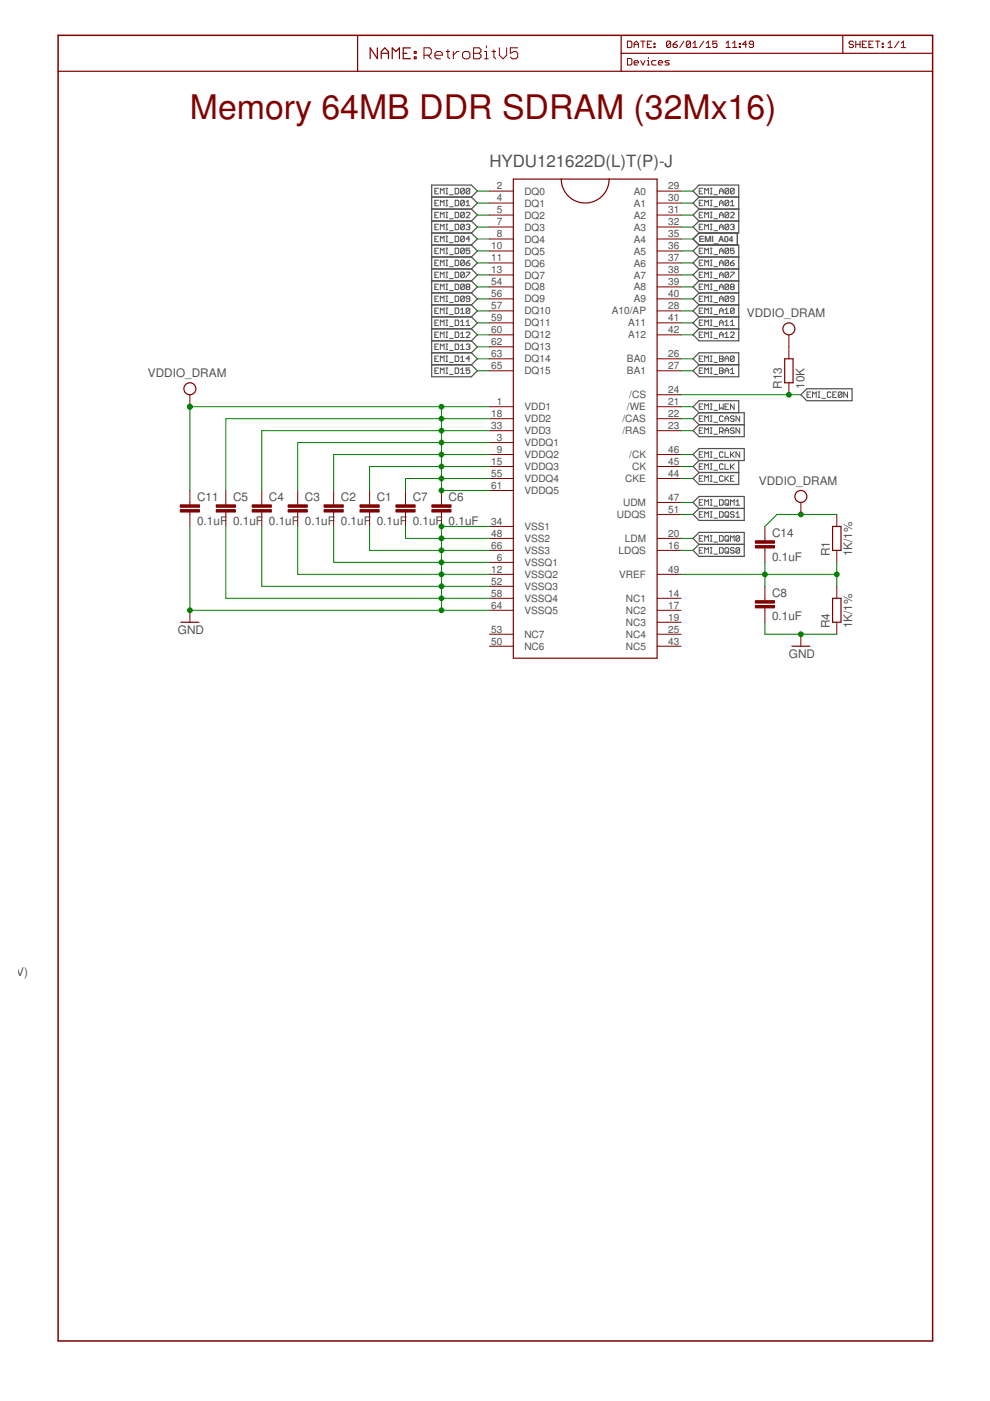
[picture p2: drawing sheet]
<svg xmlns="http://www.w3.org/2000/svg" width="210mm" height="297mm" viewBox="0 0 210 297" stroke-linecap="round" stroke-linejoin="round" font-family="sans-serif">
<g fill="none" stroke="#505050" stroke-width=".25">
<path d="M91.5 41.8h8.4M91.5 44.3h8.4M91.5 46.9h8.4M91.5 49.4h8.4M91.5 51.9h8.4M91.5 54.5h8.4M91.5 57h8.4M91.5 59.6h8.4M99.9 41.8l1.3-1.3-1.3-1.3h-8.4v40.7h8.4l1.3-1.3-1.3-1.3M99.9 41.8l1.3 1.3-1.3 1.2M99.9 44.3l1.3 1.3-1.3 1.3M99.9 46.9l1.3 1.2-1.3 1.3"/>
<path d="M99.9 49.4l1.3 1.3-1.3 1.2M99.9 51.9l1.3 1.3-1.3 1.3M99.9 54.5l1.3 1.3-1.3 1.2M99.9 57l1.3 1.3-1.3 1.3M99.9 59.6l1.3 1.2-1.3 1.3M148.2 41.8h8.4M148.2 41.8l-1.3-1.3 1.3-1.3h8.4v10.2h-8.4M148.2 44.3h8.4M148.2 46.9h8.4M148.2 51.9h8.4v20.4h-8.4l-1.3-1.3 1.3-1.3M148.2 54.5h8.4M148.2 57h8.4"/>
<path d="M148.2 59.6h8.4M148.2 41.8l-1.3 1.3 1.3 1.2M148.2 44.3l-1.3 1.3 1.3 1.3M148.2 46.9l-1.3 1.2 1.3 1.3M148.2 51.9l-1.3 1.3 1.3 1.3M148.2 54.5l-1.3 1.3 1.3 1.2M148.2 57l-1.3 1.3 1.3 1.3M148.2 59.6l-1.3 1.2 1.3 1.3M148.2 49.4l-1.3 1.3 1.3 1.2M156.3 49.4v2.5M91.5 62.1h8.4M91.5 67.2h8.4"/>
<path d="M91.5 64.6h8.4M91.5 69.7h8.4M91.5 72.3h8.4M91.5 74.8h8.4M91.5 77.3h8.4M99.9 64.6l1.3 1.3-1.3 1.3M99.9 67.2l1.3 1.3-1.3 1.2M99.9 69.7l1.3 1.3-1.3 1.3M99.9 72.3l1.3 1.2-1.3 1.3M99.9 74.8l1.3 1.3-1.3 1.2M99.9 62.1l1.3 1.3-1.3 1.2M146.9 76.1l1.3-1.3h8.4v5.1h-8.4l-1.3-1.3 1.3-1.3z"/>
<path d="M148.2 62.1h8.4M148.2 67.2h8.4M148.2 64.6h8.4M148.2 69.7h8.4M148.2 77.3h8.4M148.2 62.1l-1.3 1.3 1.3 1.2M148.2 64.6l-1.3 1.3 1.3 1.3M148.2 67.2l-1.3 1.3 1.3 1.2M146.9 96.4l1.3-1.3h9.6v2.5h-9.6zM148.2 87.5l-1.3-1.3 1.3-1.2h8.4v2.5M148.2 87.5h9.6v5.1h-9.6l-1.3-1.3 1.3-1.3M148.2 90h9.6"/>
<path d="M148.2 87.5l-1.3 1.3 1.3 1.2M148.2 97.6l-1.3 1.3 1.3 1.3M156.6 97.6v5.1h-8.4l-1.3-1.2 1.3-1.3M169.8 83.7l1.3-1.3h9.6v2.6h-9.6zM146.9 106.5l1.3-1.2h9.6v5h-9.6l-1.3-1.2 1.3-1.3zM146.9 114.2l1.3-1.3h9.6v5.1h-9.6l-1.3-1.3 1.3-1.3zM148.2 107.8h9.6M148.2 115.4h9.6M148.2 100.2h8.4"/>
</g>
<g fill="none" stroke="#505050" stroke-width=".21">
<path d="M93 39.9h-.8v1.2h.8M94.6 39.9h.3M94.7 39.9v1.2M96.5 39.9h.6l.2 .2v.8l-.2 .2h-.6zM149 39.9h-.7v1.2h.7M150.6 39.9h.4M150.8 39.9v1.2M92.2 40.5h.4M92.2 43.1h.4M92.2 45.6h.4M92.2 48.1h.4M92.2 50.7h.4"/>
<path d="M92.2 53.2h.4M92.2 55.8h.4M92.2 58.3h.4M93 42.5h-.8v1.1h.8M93 45h-.8v1.2h.8M93 47.5h-.8v1.2h.8M93 50.1h-.8v1.1h.8M93 52.6h-.8v1.2h.8M93 55.2h-.8v1.1h.8M93 57.7h-.8v1.2h.8M93.4 41.1v-1.2l.4 .4 .3-.4v1.2M93.4 43.6v-1.1l.4 .4 .3-.4v1.1"/>
<path d="M93.4 46.2v-1.2l.4 .4 .3-.4v1.2M93.4 48.7v-1.2l.4 .4 .3-.4v1.2M93.4 51.2v-1.1l.4 .4 .3-.4v1.1M93.4 53.8v-1.2l.4 .4 .3-.4v1.2M93.4 56.3v-1.1l.4 .4 .3-.4v1.1M93.4 58.9v-1.2l.4 .4 .3-.4v1.2M94.6 41.1h.3M94.6 42.5h.3M94.6 43.6h.3M94.6 45h.3M94.6 46.2h.3M94.6 47.5h.3"/>
<path d="M94.6 48.7h.3M94.6 50.1h.3M94.6 51.2h.3M94.6 52.6h.3M94.6 53.8h.3M94.6 55.2h.3M94.6 56.3h.3M94.6 57.7h.3M94.6 58.9h.3M94.7 42.5v1.1M94.7 45v1.2M94.7 47.5v1.2"/>
<path d="M94.7 50.1v1.1M94.7 52.6v1.2M94.7 55.2v1.1M94.7 57.7v1.2M95.3 41.3h.8M95.3 43.8h.8M95.3 46.4h.8M95.3 48.9h.8M95.3 51.5h.8M95.3 54h.8M95.3 56.5h.8M95.3 59.1h.8"/>
<path d="M96.5 42.5h.6l.2 .2v.7l-.2 .2h-.6zM96.5 45h.6l.2 .2v.8l-.2 .2h-.6zM96.5 47.5h.6l.2 .2v.8l-.2 .2h-.6zM96.5 50.1h.6l.2 .2v.8l-.2 .1h-.6zM96.5 52.6h.6l.2 .2v.8l-.2 .2h-.6zM96.5 55.2h.6l.2 .2v.7l-.2 .2h-.6zM96.5 57.7h.6l.2 .2v.8l-.2 .2h-.6zM98.4 40.1l-.2-.2h-.3l-.2 .2v.8M98.4 40.1v.8l-.2 .2h-.3l-.2-.2M98.4 42.7l-.2-.2h-.3l-.2 .2v.7M98.4 45.2l-.2-.2h-.3l-.2 .2v.8M98.4 47.7l-.2-.2h-.3l-.2 .2v.8"/>
<path d="M98.4 50.3l-.2-.2h-.3l-.2 .2v.8M98.4 52.8l-.2-.2h-.3l-.2 .2v.8M98.4 55.4l-.2-.2h-.3l-.2 .2v.7M98.4 57.9l-.2-.2h-.3l-.2 .2v.8M98.4 42.7v.7l-.2 .2h-.3l-.2-.2M98.4 45.2v.8l-.2 .2h-.3l-.2-.2M98.4 47.7v.8l-.2 .2h-.3l-.2-.2M98.4 50.3v.8l-.2 .1h-.3l-.2-.1M98.4 52.8v.8l-.2 .2h-.3l-.2-.2M98.4 55.4v.7l-.2 .2h-.3l-.2-.2M98.4 57.9v.8l-.2 .2h-.3l-.2-.2M98.4 40.1l-.7 .8"/>
<path d="M98.4 42.7l-.7 .7M98.4 45.2l-.7 .8M98.4 47.7l-.7 .8M98.4 50.3l-.7 .8M98.4 52.8l-.7 .8M98.4 55.4l-.7 .7M98.4 57.9l-.7 .8M98.8 55.8h.6l.2 .3-.2 .2h-.4l-.2-.2zM98.8 57.7h.8v.2l-.8 .8v.2M98.8 45.2l.2-.2h.4l.2 .2v.2l-.8 .8h.8M98.8 47.7l.2-.2h.4l.2 .2-.2 .4M98.8 43.6h.8"/>
<path d="M98.8 42.9l.4-.4v1.1M99.2 48.1h.2M99.4 48.1l.2 .2-.2 .4h-.4l-.2-.2M99.6 40.1l-.2-.2h-.4l-.2 .2v.8M99.6 40.1v.8l-.2 .2h-.4l-.2-.2M99.6 52.6h-.8v.6l.4-.2 .4 .2v.4l-.2 .2h-.4l-.2-.2M99.6 40.1l-.8 .8M99.6 50.7h-.8l.6-.6v1.1M99.6 55.2l-.8 .6M148.3 40.5h.4M148.3 43.1h.4M148.3 45.6h.4"/>
<path d="M148.3 48.1h.4M148.3 53.2h.4M148.3 55.8h.4M148.3 58.3h.4M149 42.5h-.7v1.1h.7M149 45h-.7v1.2h.7M149 47.5h-.7v1.2h.7M149 52.6h-.7v1.2h.7M149 55.2h-.7v1.1h.7M149 57.7h-.7v1.2h.7M149.4 41.1v-1.2l.4 .4 .4-.4v1.2M149.4 43.6v-1.1l.4 .4 .4-.4v1.1"/>
<path d="M149.4 46.2v-1.2l.4 .4 .4-.4v1.2M149.4 48.7v-1.2l.4 .4 .4-.4v1.2M149.4 53.8v-1.2l.4 .4 .4-.4v1.2M149.4 56.3v-1.1l.4 .4 .4-.4v1.1M149.4 58.9v-1.2l.4 .4 .4-.4v1.2M150.6 41.1h.4M150.6 42.5h.4M150.6 43.6h.4M150.6 45h.4M150.6 46.2h.4M150.6 47.5h.4M150.6 48.7h.4"/>
<path d="M150.6 52.6h.4M150.6 53.8h.4M150.6 55.2h.4M150.6 56.3h.4M150.6 57.7h.4M150.6 58.9h.4M150.8 42.5v1.1M150.8 45v1.2M150.8 47.5v1.2M150.8 52.6v1.2M150.8 55.2v1.1M150.8 57.7v1.2"/>
<path d="M151.4 41.3h.7M151.4 43.8h.7M151.4 46.4h.7M151.4 48.9h.7M151.4 54h.7M151.4 56.5h.7M151.4 59.1h.7M152.5 40.5h.8M152.5 43.1h.8M152.5 45.6h.8M152.5 48.1h.8M152.5 53.2h.8"/>
<path d="M152.5 55.8h.8M152.5 58.3h.8M152.5 41.1v-.8l.4-.4 .4 .4v.8M152.5 43.6v-.7l.4-.4 .4 .4v.7M152.5 46.2v-.8l.4-.4 .4 .4v.8M152.5 48.7v-.8l.4-.4 .4 .4v.8M152.5 53.8v-.8l.4-.4 .4 .4v.8M152.5 56.3v-.7l.4-.4 .4 .4v.7M152.5 58.9v-.8l.4-.4 .4 .4v.8M154.5 40.1l-.2-.2h-.4l-.2 .2v.8M154.5 40.1v.8l-.2 .2h-.4l-.2-.2M154.5 42.7l-.2-.2h-.4l-.2 .2v.7"/>
<path d="M154.5 42.7v.7l-.2 .2h-.4l-.2-.2M154.5 45.2l-.2-.2h-.4l-.2 .2v.8M154.5 45.2v.8l-.2 .2h-.4l-.2-.2M154.5 47.7l-.2-.2h-.4l-.2 .2v.8M154.5 47.7v.8l-.2 .2h-.4l-.2-.2M154.5 52.8l-.2-.2h-.4l-.2 .2v.8M154.5 52.8v.8l-.2 .2h-.4l-.2-.2M154.5 55.4l-.2-.2h-.4l-.2 .2v.7M154.5 55.4v.7l-.2 .2h-.4l-.2-.2M154.5 57.9l-.2-.2h-.4l-.2 .2v.8M154.5 57.9v.8l-.2 .2h-.4l-.2-.2M154.5 40.1l-.8 .8"/>
<path d="M154.5 42.7l-.8 .7M154.5 45.2l-.8 .8M154.5 47.7l-.8 .8M154.5 52.8l-.8 .8M154.5 55.4l-.8 .7M154.5 57.9l-.8 .8M154.9 43.6h.8M154.9 45.2l.2-.2h.4l.2 .2v.2l-.8 .8h.8M154.9 47.7l.2-.2h.4l.2 .2-.2 .4M154.9 55.8h.6l.2 .3-.2 .2h-.4l-.2-.2zM154.9 57.7h.8v.2l-.8 .8v.2M154.9 42.9l.4-.4v1.1"/>
<path d="M155.3 48.1h.2M155.5 48.1l.2 .2-.2 .4h-.4l-.2-.2M155.7 40.1l-.2-.2h-.4l-.2 .2v.8M155.7 40.1v.8l-.2 .2h-.4l-.2-.2M155.7 52.6h-.8v.6l.4-.2 .4 .2v.4l-.2 .2h-.4l-.2-.2M155.7 40.1l-.8 .8M155.7 55.2l-.8 .6M92.2 60.8h.4M92.2 65.9h.4M92.2 68.5h.4M92.2 71h.4M92.2 73.5h.4"/>
<path d="M92.2 76.1h.4M92.2 78.6h.4M92.2 63.4h.4M93 60.2h-.8v1.2h.8M93 62.8h-.8v1.1h.8M93 65.3h-.8v1.2h.8M93 67.9h-.8v1.1h.8M93 70.4h-.8v1.2h.8M93 72.9h-.8v1.2h.8M93 75.5h-.8v1.1h.8M93 78h-.8v1.2h.8M93.4 61.4v-1.2l.4 .4 .3-.4v1.2"/>
<path d="M93.4 63.9v-1.1l.4 .4 .3-.4v1.1M93.4 66.5v-1.2l.4 .4 .3-.4v1.2M93.4 69v-1.1l.4 .3 .3-.3v1.1M93.4 71.6v-1.2l.4 .4 .3-.4v1.2M93.4 74.1v-1.2l.4 .4 .3-.4v1.2M93.4 76.6v-1.1l.4 .4 .3-.4v1.1M93.4 79.2v-1.2l.4 .4 .3-.4v1.2M94.6 60.2h.3M94.6 61.4h.3M94.6 65.3h.3M94.6 66.5h.3M94.6 67.9h.3"/>
<path d="M94.6 69h.3M94.6 70.4h.3M94.6 71.6h.3M94.6 72.9h.3M94.6 74.1h.3M94.6 75.5h.3M94.6 76.6h.3M94.6 78h.3M94.6 79.2h.3M94.6 62.8h.3M94.6 63.9h.3M94.7 60.2v1.2"/>
<path d="M94.7 62.8v1.1M94.7 65.3v1.2M94.7 67.9v1.1M94.7 70.4v1.2M94.7 72.9v1.2M94.7 75.5v1.1M94.7 78v1.2M95.3 61.6h.8M95.3 66.7h.8M95.3 69.2h.8M95.3 71.8h.8M95.3 74.3h.8"/>
<path d="M95.3 76.8h.8M95.3 79.4h.8M95.3 64.2h.8M96.5 60.2h.6l.2 .2v.8l-.2 .2h-.6zM96.5 62.8h.6l.2 .2v.8l-.2 .1h-.6zM96.5 65.3h.6l.2 .2v.8l-.2 .2h-.6zM96.5 67.9h.6l.2 .2v.7l-.2 .2h-.6zM96.5 70.4h.6l.2 .2v.8l-.2 .2h-.6zM96.5 72.9h.6l.2 .2v.8l-.2 .2h-.6zM96.5 75.5h.6l.2 .2v.8l-.2 .1h-.6zM96.5 78h.6l.2 .2v.8l-.2 .2h-.6zM97.7 66.5h.7"/>
<path d="M97.7 65.7l.3-.4v1.2M97.7 68.2l.3-.3v1.1M97.7 70.8l.3-.4v1.2M97.7 73.3l.3-.4v1.2M97.7 75.9l.3-.4v1.1M97.7 78.4l.3-.4v1.2M97.7 69h.7M97.7 71.6h.7M97.7 74.1h.7M97.7 76.6h.7M97.7 79.2h.7M98.4 60.4l-.2-.2h-.3l-.2 .2v.8"/>
<path d="M98.4 63l-.2-.2h-.3l-.2 .2v.8M98.4 60.4v.8l-.2 .2h-.3l-.2-.2M98.4 63v.8l-.2 .1h-.3l-.2-.1M98.4 60.4l-.7 .8M98.4 63l-.7 .8M98.8 70.6l.2-.2h.4l.2 .2v.2l-.8 .8h.8M98.8 73.1l.2-.2h.4l.2 .2-.2 .4M98.8 68.2l.4-.3v1.1M98.8 69h.8M99 60.8l-.2-.2 .2-.4h.4l.2 .2-.2 .4M99 60.8l-.2 .2 .2 .4h.4l.2-.2-.2-.4M99 60.8h.4"/>
<path d="M99.2 73.5h.2M99.4 73.5l.2 .2-.2 .4h-.4l-.2-.2M99.6 63.4h-.6l-.2-.2 .2-.4h.4l.2 .2v.8l-.2 .1h-.4l-.2-.1M99.6 65.5l-.2-.2h-.4l-.2 .2v.8M99.6 78h-.8v.6l.4-.2 .4 .2v.4l-.2 .2h-.4l-.2-.2M99.6 65.5v.8l-.2 .2h-.4l-.2-.2M99.6 76.1h-.8l.6-.6v1.1M99.6 65.5l-.8 .8M148.3 60.8h.4M148.3 65.9h.4M148.3 68.5h.4M148.3 71h.4"/>
<path d="M148.3 76.1h.4M148.3 78.6h.4M148.3 63.4h.4M149 60.2h-.7v1.2h.7M149 65.3h-.7v1.2h.7M149 67.9h-.7v1.1h.7M149 70.4h-.7v1.2h.7M149 75.5h-.7v1.1h.7M149 78h-.7v1.2h.7M149 62.8h-.7v1.1h.7M149.4 61.4v-1.2l.4 .4 .4-.4v1.2M149.4 63.9v-1.1l.4 .4 .4-.4v1.1"/>
<path d="M149.4 66.5v-1.2l.4 .4 .4-.4v1.2M149.4 69v-1.1l.4 .3 .4-.3v1.1M149.4 71.6v-1.2l.4 .4 .4-.4v1.2M149.4 76.6v-1.1l.4 .4 .4-.4v1.1M149.4 79.2v-1.2l.4 .4 .4-.4v1.2M150.6 60.2h.4M150.6 61.4h.4M150.6 65.3h.4M150.6 66.5h.4M150.6 67.9h.4M150.6 69h.4M150.6 70.4h.4"/>
<path d="M150.6 71.6h.4M150.6 75.5h.4M150.6 76.6h.4M150.6 78h.4M150.6 79.2h.4M150.6 62.8h.4M150.6 63.9h.4M150.8 60.2v1.2M150.8 62.8v1.1M150.8 65.3v1.2M150.8 67.9v1.1M150.8 70.4v1.2"/>
<path d="M150.8 75.5v1.1M150.8 78v1.2M151.4 61.6h.7M151.4 66.7h.7M151.4 69.2h.7M151.4 71.8h.7M151.4 76.8h.7M151.4 79.4h.7M151.4 64.2h.7M152.5 60.8h.8M152.5 65.9h.8M152.5 68.5h.8"/>
<path d="M152.5 71h.8M152.5 75.5h.6l.2 .2-.2 .4 .2 .4-.2 .1h-.6zM152.5 76.1h.6M152.5 78h.6l.2 .2-.2 .4 .2 .4-.2 .2h-.6zM152.5 78.6h.6M152.5 63.4h.8M152.5 61.4v-.8l.4-.4 .4 .4v.8M152.5 63.9v-.7l.4-.4 .4 .4v.7M152.5 66.5v-.8l.4-.4 .4 .4v.8M152.5 69v-.8l.4-.3 .4 .3v.8M152.5 71.6v-.8l.4-.4 .4 .4v.8M153.7 66.5h.8"/>
<path d="M153.7 69h.8M153.7 71.6h.8M153.7 76.1h.8M153.7 78.6h.8M153.7 76.6v-.7l.4-.4 .4 .4v.7M153.7 79.2v-.8l.4-.4 .4 .4v.8M153.7 65.7l.4-.4v1.2M153.7 68.2l.4-.3v1.1M153.7 70.8l.4-.4v1.2M154.5 60.4l-.2-.2h-.4l-.2 .2v.8M154.5 60.4v.8l-.2 .2h-.4l-.2-.2M154.5 63l-.2-.2h-.4l-.2 .2v.8"/>
<path d="M154.5 63v.8l-.2 .1h-.4l-.2-.1M154.5 60.4l-.8 .8M154.5 63l-.8 .8M154.9 69h.8M154.9 70.6l.2-.2h.4l.2 .2v.2l-.8 .8h.8M154.9 79.2h.8M154.9 68.2l.4-.3v1.1M154.9 78.4l.4-.4v1.2M155.1 60.8l-.2-.2 .2-.4h.4l.2 .2-.2 .4M155.1 60.8l-.2 .2 .2 .4h.4l.2-.2-.2-.4M155.1 60.8h.4M155.7 65.5l-.2-.2h-.4l-.2 .2v.8"/>
<path d="M155.7 65.5v.8l-.2 .2h-.4l-.2-.2M155.7 75.7l-.2-.2h-.4l-.2 .2v.8M155.7 75.7v.8l-.2 .1h-.4l-.2-.1M155.7 63.4h-.6l-.2-.2 .2-.4h.4l.2 .2v.8l-.2 .1h-.4l-.2-.1M155.7 65.5l-.8 .8M155.7 75.7l-.8 .8M148.3 91.3h.4M148.3 88.8h.4M148.3 86.2h.4M148.3 96.4h.4M148.3 98.9h.4M149 85.6h-.7v1.2h.7"/>
<path d="M149 88.2h-.7v1.1h.7M149 90.7h-.7v1.2h.7M149 95.8h-.7v1.2h.7M149 98.3h-.7v1.2h.7M149.4 86.8v-1.2l.4 .4 .4-.4v1.2M149.4 89.3v-1.1l.4 .4 .4-.4v1.1M149.4 91.9v-1.2l.4 .4 .4-.4v1.2M149.4 97v-1.2l.4 .4 .4-.4v1.2M149.4 99.5v-1.2l.4 .4 .4-.4v1.2M150.6 90.7h.4M150.6 91.9h.4M150.6 88.2h.4"/>
<path d="M150.6 89.3h.4M150.6 85.6h.4M150.6 86.8h.4M150.6 95.8h.4M150.6 97h.4M150.6 98.3h.4M150.6 99.5h.4M150.8 85.6v1.2M150.8 88.2v1.1M150.8 90.7v1.2M150.8 95.8v1.2M150.8 98.3v1.2"/>
<path d="M151.4 92.1h.7M151.4 89.5h.7M151.4 87h.7M151.4 97.2h.7M151.4 99.7h.7M152.5 85.6v1.2l.4-.4 .4 .4v-1.2M152.5 91.5h.6l.2-.2v-.4l-.2-.2h-.6v1.2M152.9 91.5l.4 .4M153.3 88.4l-.2-.2h-.4l-.2 .2v.8l.2 .1h.4l.2-.1M153.3 96l-.2-.2h-.4l-.2 .2v.8l.2 .2h.4l.2-.2M153.3 98.5l-.2-.2h-.4l-.2 .2v.8l.2 .2h.4l.2-.2M153.7 89.3v-.7l.4-.4 .4 .4v.7"/>
<path d="M153.7 91.9v-.8l.4-.4 .4 .4v.8M153.7 95.8v1.2h.8M153.7 98.3v1.2h.8M153.7 91.3h.8M153.7 88.8h.8M153.7 86.2h.4M154.5 85.6h-.8v1.2h.8M154.9 95.8v1.2M154.9 98.3v1.2M155.1 96.4l.6 .6M155.1 98.9l.6 .6M155.7 85.6v1.2l-.8-1.2v1.2"/>
<path d="M155.7 88.4l-.2-.2h-.4l-.2 .2 .2 .4h.4l.2 .2-.2 .3h-.4l-.2-.1M155.7 90.9l-.2-.2h-.4l-.2 .2 .2 .4h.4l.2 .2-.2 .4h-.4l-.2-.2M155.7 95.8l-.8 .8M155.7 98.3l-.8 .8M156.8 88.2v1.1l-.8-1.1v1.1M156.8 90.7v1.2l-.8-1.2v1.2M156.8 95.8v1.2l-.8-1.2v1.2M171.1 83.7h.4M171.9 83.1h-.8v1.2h.8M172.3 84.3v-1.2l.4 .4 .4-.4v1.2M173.5 83.1h.3M173.5 84.3h.3"/>
<path d="M173.7 83.1v1.2M174.2 84.5h.8M176.2 83.3l-.2-.2h-.4l-.2 .2v.8l.2 .2h.4l.2-.2M176.6 83.7h.4M177.4 83.1h-.8v1.2h.8M178.5 83.3v.8l-.2 .2h-.4l-.2-.2M178.5 83.3l-.2-.2h-.4l-.2 .2v.8M178.5 83.3l-.8 .8M179.7 83.1v1.2l-.8-1.2v1.2M148.3 106.5h.4M148.3 114.2h.4M148.3 116.7h.4"/>
<path d="M148.3 109.1h.4M148.3 101.5h.4M149 100.9h-.7v1.1h.7M149 106h-.7v1.1h.7M149 108.5h-.7v1.2h.7M149 113.6h-.7v1.1h.7M149 116.1h-.7v1.2h.7M149.4 102v-1.1l.4 .4 .4-.4v1.1M149.4 107.1v-1.1l.4 .3 .4-.3v1.1M149.4 109.7v-1.2l.4 .4 .4-.4v1.2M149.4 114.7v-1.1l.4 .4 .4-.4v1.1M149.4 117.3v-1.2l.4 .4 .4-.4v1.2"/>
<path d="M150.6 106h.4M150.6 107.1h.4M150.6 113.6h.4M150.6 114.7h.4M150.6 116.1h.4M150.6 117.3h.4M150.6 108.5h.4M150.6 109.7h.4M150.6 100.9h.4M150.6 102h.4M150.8 100.9v1.1M150.8 106v1.1"/>
<path d="M150.8 108.5v1.2M150.8 113.6v1.1M150.8 116.1v1.2M151.4 107.3h.7M151.4 114.9h.7M151.4 117.5h.7M151.4 109.9h.7M151.4 102.2h.7M152.5 106h.6l.2 .2v.7l-.2 .2h-.6zM152.5 108.5h.6l.2 .2v.8l-.2 .2h-.6zM152.5 113.6h.6l.2 .2v.8l-.2 .1h-.6zM152.5 116.1h.6l.2 .2v.8l-.2 .2h-.6z"/>
<path d="M153.3 101.1l-.2-.2h-.4l-.2 .2v.8l.2 .1h.4l.2-.1M153.7 106.2l.2-.2h.4l.2 .2v.7l-.2 .2h-.4l-.2-.2zM153.7 108.7l.2-.2h.4l.2 .2v.8l-.2 .2h-.4l-.2-.2zM153.7 113.8l.2-.2h.4l.2 .2v.8l-.2 .1h-.4l-.2-.1zM153.7 116.3l.2-.2h.4l.2 .2v.8l-.2 .2h-.4l-.2-.2zM153.7 100.9v1.1M153.9 101.5l.6 .5M154.1 106.7l.4 .4M154.1 114.4l.4 .3M154.1 116.9l.4 .4M154.1 109.3l.4 .4M154.5 100.9l-.8 .8"/>
<path d="M154.9 107.1v-1.1l.4 .3 .4-.3v1.1M154.9 114.7v-1.1l.4 .4 .4-.4v1.1M154.9 101.5h.4M155.7 108.7l-.2-.2h-.4l-.2 .2 .2 .4h.4l.2 .2-.2 .4h-.4l-.2-.2M155.7 116.3l-.2-.2h-.4l-.2 .2 .2 .4h.4l.2 .2-.2 .4h-.4l-.2-.2M155.7 100.9h-.8v1.1h.8M156 107.1h.8M156 106.3l.4-.3v1.1M156 108.9l.4-.4v1.2M156 109.7h.8M156.8 113.8l-.2-.2h-.3l-.3 .2v.8M156.8 116.3l-.2-.2h-.3l-.3 .2v.8"/>
<path d="M156.8 113.8v.8l-.2 .1h-.3l-.3-.1M156.8 116.3v.8l-.2 .2h-.3l-.3-.2M156.8 113.8l-.8 .8M156.8 116.3l-.8 .8"/>
</g>
<g fill="none" stroke="#800000" stroke-width=".25">
<path d="M12.3 15.1h185.4M75.8 7.5v7.6M80 10.2v2.2l-1.5-2.2v2.2M80.8 11.3h1.6M80.8 12.4v-1.5l.8-.7 .8 .7v1.5M83.2 12.4v-2.2l.7 .7 .8-.7v2.2M85.5 11.3h.8M87 10.2h-1.5v2.2h1.5M87.8 10.9h.4v.4h-.4zM87.8 12.1h.4v.3h-.4zM131.7 11.3h66M131.7 7.5v7.6"/>
<path d="M178.7 7.5v3.8M108.8 38h30.5v101.6h-30.5zM119 38a5.1 5.1 0 0 0 5.1 5 5.1 5.1 0 0 0 5.1-5M166.4 76.1h1.7v5.1h-1.7zM176.5 111.6h1.8v5.1h-1.8zM38.4 131.9h3.8M167.9 137h3.8M176.5 126.9h1.8v5h-1.8z"/>
<circle cx="167.3" cy="69.7" r="1.27"/>
<circle cx="40.3" cy="82.4" r="1.27"/>
<circle cx="169.8" cy="105.3" r="1.27"/>
</g>
<g fill="none" stroke="#800000" stroke-width=".21">
<path d="M89.9 11.7h1.2l.3-.4v-.8l-.3-.4h-1.2v2.4M90.7 11.7l.7 .8M92.2 11.7h1.6v-.4l-.4-.4h-.8l-.4 .4v.8l.4 .4h.8M94.6 10.9h.8M95 10.5v1.6l.4 .4M96.1 10.9v1.6M97.3 10.9h-.4l-.8 .8M98.1 11.3l.4-.4h.8l.3 .4v.8l-.3 .4h-.8l-.4-.4zM100.4 10.1h1.2l.4 .4v.4l-.4 .4 .4 .4v.4l-.4 .4h-1.2zM100.4 11.3h1.2M102.7 12.5h.8M102.7 10.9h.4v1.6"/>
<path d="M103.1 9.7v.4M104.3 10.9h.8M104.7 10.5v1.6l.4 .4M105.9 10.1v1.6l.8 .8 .7-.8v-1.6M109.8 10.1h-1.6v1.2l.8-.4h.4l.4 .4v.8l-.4 .4h-.8l-.4-.4M133 8.7h.7l.3 .3v.9l-.3 .2h-.7zM133 12.4h.7l.3 .2v.9l-.3 .3h-.7zM134.5 10.1v-.9l.4-.5 .5 .5v.9M134.5 13.3h.9l-.3-.5h-.4l-.2 .3v.4l.2 .3h.4M134.5 9.4h.9M135.8 8.7h1M135.8 12.8l.5 1 .5-1"/>
<path d="M136.3 8.7v1.4M137.2 9.4h.5M137.2 13.8h.5M137.2 12.8h.3v1M137.5 12.2v.2M138.2 8.7h-1v1.4h1M138.7 9.9h.2v.2h-.2zM138.7 9.2h.2v.2h-.2zM139.1 12.8h-.7l-.2 .3v.4l.2 .3h.7M139.6 13.3h.9l-.2-.5h-.5l-.2 .3v.4l.2 .3h.5M141.9 12.8h-.7l-.2 .3 .9 .4-.2 .3h-.7M142.2 9v.8l-.2 .3h-.5l-.2-.3"/>
<path d="M142.2 9l-.2-.3h-.5l-.2 .3v.8M142.2 9l-.9 .8M142.7 9.4h.7l.2 .4-.2 .3h-.5l-.2-.3zM143.6 8.7l-.9 .7M145 8.7l-.9 1.4M146.4 9v.8l-.2 .3h-.5l-.2-.3M146.4 9l-.2-.3h-.5l-.2 .3v.8M146.4 9l-.9 .8M146.9 10.1h.9M146.9 9.2l.5-.5v1.4M149.2 8.7l-.9 1.4M149.7 10.1h.9"/>
<path d="M149.7 9.2l.5-.5v1.4M152 8.7h-.9v.7l.5-.2 .4 .2v.4l-.2 .3h-.4l-.3-.3M153.9 10.1h.9M153.9 9.2l.5-.5v1.4M155.3 10.1h.9M155.3 9.2l.5-.5v1.4M156.7 9.8h.3v.3h-.3zM156.7 9.2h.3v.2h-.3zM158.3 9.4h-.9l.7-.7v1.4M159.7 9.4h-.6l-.2-.2 .2-.5h.4l.2 .3v.8l-.2 .3h-.4l-.2-.3M180.9 9l-.2-.3h-.4l-.3 .3 .3 .4h.4l.2 .2-.2 .5h-.4l-.3-.2M181.4 9.4h1"/>
<path d="M181.4 8.7v1.4M182.4 8.7v1.4M182.8 9.4h.5M183.7 8.7h-.9v1.4h.9M184.2 9.4h.5M185.1 8.7h-.9v1.4h.9M185.6 8.7h1M186.1 8.7v1.4M187 9.9h.3v.2h-.3zM187 9.2h.3v.2h-.3zM188.3 10.1h.9M188.3 9.2l.4-.5v1.4"/>
<path d="M190.6 8.7l-.9 1.4M191.1 10.1h.9M191.1 9.2l.4-.5v1.4M103.8 40.5h5M103.8 43.1h5M103.8 45.6h5M103.8 48.1h5M103.8 50.7h5M103.8 53.2h5M103.8 55.8h5M103.8 58.3h5M139.3 40.5h5.1"/>
<path d="M139.3 43.1h5.1M139.3 45.6h5.1M139.3 48.1h5.1M139.3 50.7h5.1M139.3 53.2h5.1M139.3 55.8h5.1M139.3 58.3h5.1M103.8 60.8h5M103.8 63.4h5M103.8 65.9h5M103.8 68.5h5M103.8 71h5"/>
<path d="M103.8 73.5h5M103.8 76.1h5M103.8 78.6h5M139.3 60.8h5.1M139.3 63.4h5.1M139.3 65.9h5.1M139.3 68.5h5.1M139.3 71h5.1M139.3 76.1h5.1M139.3 78.6h5.1M167.3 71v5.1M40.3 83.7v2.5"/>
<path d="M103.8 86.2h5M103.8 88.8h5M103.8 91.3h5M103.8 93.8h5M103.8 96.4h5M103.8 98.9h5M139.3 86.2h5.1M139.3 88.8h5.1M139.3 91.3h5.1M139.3 96.4h5.1M139.3 98.9h5.1M139.3 83.7h5.1"/>
<path d="M167.3 81.2v2.5M40.3 104v3M40.3 108.6v3M47.9 104v3M47.9 108.6v3M55.5 104v3M55.5 108.6v3M63.1 104v3M63.1 108.6v3M70.7 104v3M70.7 108.6v3M78.4 104v3"/>
<path d="M78.4 108.6v3M86 104v3M86 108.6v3M93.6 104v3M93.6 108.6v3M103.8 101.5h5M103.8 104h5M103.8 111.6h5M103.8 114.2h5M103.8 116.7h5M103.8 119.2h5M139.3 101.5h5.1"/>
<path d="M139.3 114.2h5.1M139.3 116.7h5.1M139.3 106.5h5.1M139.3 109.1h5.1M162.2 111.6v3.1M162.2 116.2v3M169.8 106.5v2.6M177.4 109.1v2.5M177.4 116.7v2.5M40.3 129.4v2.5M103.8 121.8h5M103.8 124.3h5"/>
<path d="M103.8 126.9h5M103.8 129.4h5M103.8 134.5h5M103.8 137h5M139.3 121.8h5.1M139.3 126.9h5.1M139.3 129.4h5.1M139.3 131.9h5.1M139.3 134.5h5.1M139.3 137h5.1M162.2 124.3v3.1M162.2 128.9v3"/>
<path d="M169.8 134.5v2.5M177.4 124.3v2.6M177.4 131.9v2.6"/>
</g>
<g fill="#800000" stroke="#800000" stroke-width=".21">
<path d="M160.1 115.7h4.1v.5h-4.1z"/>
<path d="M160.1 114.7h4.1v.5h-4.1z"/>
<path d="M160.1 128.4h4.1v.5h-4.1z"/>
<path d="M160.1 127.4h4.1v.5h-4.1z"/>
<path d="M91.6 108.1h4v.5h-4z"/>
<path d="M91.6 107h4v.5h-4z"/>
<path d="M83.9 108.1h4.1v.5h-4.1z"/>
<path d="M83.9 107h4.1v.5h-4.1z"/>
<path d="M76.3 108.1h4.1v.5h-4.1z"/>
<path d="M76.3 107h4.1v.5h-4.1z"/>
<path d="M68.7 108.1h4.1v.5h-4.1z"/>
<path d="M68.7 107h4.1v.5h-4.1z"/>
<path d="M61.1 108.1h4.1v.5h-4.1z"/>
<path d="M61.1 107h4.1v.5h-4.1z"/>
<path d="M53.5 108.1h4v.5h-4z"/>
<path d="M53.5 107h4v.5h-4z"/>
<path d="M45.8 108.1h4.1v.5h-4.1z"/>
<path d="M45.8 107h4.1v.5h-4.1z"/>
<path d="M38.2 108.1h4.1v.5h-4.1z"/>
<path d="M38.2 107h4.1v.5h-4.1z"/>
</g>
<path d="M12.3 7.5h185.4v276.8h-185.4z" fill="none" stroke="#800000" stroke-width=".32"/>
<g fill="none" stroke="#008000" stroke-width=".21">
<path d="M101.2 40.5h2.6M101.2 43.1h2.6M101.2 45.6h2.6M101.2 48.1h2.6M101.2 50.7h2.6M101.2 53.2h2.6M101.2 55.8h2.6M101.2 58.3h2.6M144.4 40.5h2.5M144.4 43.1h2.5M144.4 45.6h2.5M144.4 48.1h2.5"/>
<path d="M144.4 50.7h2.5M144.4 53.2h2.5M144.4 55.8h2.5M144.4 58.3h2.5M101.2 60.8h2.6M101.2 65.9h2.6M101.2 68.5h2.6M101.2 71h2.6M101.2 73.5h2.6M101.2 76.1h2.6M101.2 78.6h2.6M101.2 63.4h2.6"/>
<path d="M144.4 60.8h2.5M144.4 65.9h2.5M144.4 68.5h2.5M144.4 71h2.5M144.4 76.1h2.5M144.4 78.6h2.5M144.4 63.4h2.5M93.6 86.2v17.8h10.2M103.8 86.2h-63.5v17.8M103.8 98.9h-25.4v5.1M103.8 96.4h-33.1v7.6M103.8 93.8h-40.7v10.2"/>
<path d="M103.8 91.3h-48.3v12.7M103.8 88.8h-55.9v15.2M144.4 83.7h25.4M144.4 91.3h2.5M144.4 88.8h2.5M144.4 86.2h2.5M144.4 96.4h2.5M144.4 98.9h2.5M40.3 111.6v17.8h63.5M47.9 111.6v15.3h55.9M55.5 111.6v12.7h48.3M63.1 111.6v10.2h40.7"/>
<path d="M70.7 111.6v7.6h33.1M78.4 111.6v5.1h25.4M86 111.6v2.6h17.8M103.8 111.6h-10.2v17.8M103.8 101.5h-17.8v2.5M144.4 114.2h2.5M144.4 116.7h2.5M144.4 106.5h2.5M144.4 109.1h2.5M144.4 101.5h2.5M162.2 119.2v5.1M177.4 119.2v5.1"/>
<path d="M177.4 109.1h-12.7l-2.5 2.5M144.4 121.8h33M162.2 131.9v2.6h15.2"/>
</g>
<g fill="#008000" stroke="#008000" stroke-width=".21">
<circle cx="169.8" cy="134.5" r=".51"/>
<circle cx="40.3" cy="129.4" r=".51"/>
<circle cx="93.6" cy="114.2" r=".51"/>
<circle cx="93.6" cy="116.7" r=".51"/>
<circle cx="93.6" cy="119.2" r=".51"/>
<circle cx="93.6" cy="121.8" r=".51"/>
<circle cx="93.6" cy="124.3" r=".51"/>
<circle cx="93.6" cy="126.9" r=".51"/>
<circle cx="93.6" cy="129.4" r=".51"/>
<circle cx="93.6" cy="111.6" r=".51"/>
<circle cx="177.4" cy="121.8" r=".51"/>
<circle cx="162.2" cy="121.8" r=".51"/>
<circle cx="167.3" cy="83.7" r=".51"/>
<circle cx="93.6" cy="86.2" r=".51"/>
<circle cx="93.6" cy="88.8" r=".51"/>
<circle cx="93.6" cy="91.3" r=".51"/>
<circle cx="93.6" cy="93.8" r=".51"/>
<circle cx="93.6" cy="96.4" r=".51"/>
<circle cx="93.6" cy="98.9" r=".51"/>
<circle cx="93.6" cy="101.5" r=".51"/>
<circle cx="40.3" cy="86.2" r=".51"/>
<circle cx="93.6" cy="104" r=".51"/>
<circle cx="169.8" cy="109.1" r=".51"/>
</g>
<text font-size="7.2" fill="#800000" x="40.3" y="25.3">Memory 64MB DDR SDRAM (32Mx16)</text>
<text font-size="3.6" fill="#505050" x="103.8" y="35.4">HYDU121622D(L)T(P)-J</text>
<g font-size="2.5" fill="#505050">
<text x="158.4" y="67.2">VDDIO_DRAM</text>
<text x="31.4" y="79.9">VDDIO_DRAM</text>
<text x="165.8" y="82.4" transform="rotate(-90 165.8 82.4)">R13</text>
<text x="170.6" y="82.4" transform="rotate(-90 170.6 82.4)">10K</text>
<text x="41.8" y="106.2">C11</text>
<text x="49.4" y="106.2">C5</text>
<text x="57" y="106.2">C4</text>
<text x="64.6" y="106.2">C3</text>
<text x="72.3" y="106.2">C2</text>
<text x="79.9" y="106.2">C1</text>
<text x="87.5" y="106.2">C7</text>
<text x="95.1" y="106.2">C6</text>
<text x="160.9" y="102.7">VDDIO_DRAM</text>
<text x="41.8" y="111.2">0.1uF</text>
<text x="49.4" y="111.2">0.1uF</text>
<text x="57" y="111.2">0.1uF</text>
<text x="64.6" y="111.2">0.1uF</text>
<text x="72.3" y="111.2">0.1uF</text>
<text x="79.9" y="111.2">0.1uF</text>
<text x="87.5" y="111.2">0.1uF</text>
<text x="95.1" y="111.2">0.1uF</text>
<text x="163.7" y="113.8">C14</text>
<text x="163.7" y="118.9">0.1uF</text>
<text x="175.9" y="118" transform="rotate(-90 175.9 118)">R1</text>
<text x="180.7" y="118" transform="rotate(-90 180.7 118)">1K/1%</text>
<text x="163.7" y="131.6">0.1uF</text>
<text x="163.7" y="126.5">C8</text>
<text x="37.7" y="134.5">GND</text>
<text x="175.9" y="133.2" transform="rotate(-90 175.9 133.2)">R4</text>
<text x="180.7" y="133.2" transform="rotate(-90 180.7 133.2)">1K/1%</text>
<text x="167.3" y="139.6">GND</text>
<text x="-.8" y="206.9">(3.3V)</text>
</g>
<g font-size="2.1" fill="#505050">
<text x="105.3" y="40.2">2</text>
<text x="111.2" y="41.3">DQ0</text>
<text x="134.4" y="41.3">A0</text>
<text x="141.7" y="40.2">29</text>
<text x="105.3" y="42.7">4</text>
<text x="105.3" y="45.2">5</text>
<text x="105.3" y="47.8">7</text>
<text x="111.2" y="43.8">DQ1</text>
<text x="111.2" y="46.4">DQ2</text>
<text x="134.4" y="43.8">A1</text>
<text x="134.4" y="46.4">A2</text>
<text x="141.7" y="42.7">30</text>
<text x="141.7" y="45.2">31</text>
<text x="141.7" y="47.8">32</text>
<text x="104.1" y="52.9">10</text>
<text x="105.3" y="50.3">8</text>
<text x="111.2" y="48.9">DQ3</text>
<text x="111.2" y="51.4">DQ4</text>
<text x="111.2" y="54">DQ5</text>
<text x="134.4" y="48.9">A3</text>
<text x="134.4" y="51.4">A4</text>
<text x="134.4" y="54">A5</text>
<text x="141.7" y="50.3">35</text>
<text x="141.7" y="52.9">36</text>
<text x="104.1" y="55.4">11</text>
<text x="104.1" y="57.9">13</text>
<text x="111.2" y="56.5">DQ6</text>
<text x="111.2" y="59">DQ7</text>
<text x="134.4" y="56.5">A6</text>
<text x="134.4" y="59.1">A7</text>
<text x="141.7" y="55.4">37</text>
<text x="141.7" y="57.9">38</text>
<text x="104.1" y="60.5">54</text>
<text x="104.1" y="63">56</text>
<text x="104.1" y="65.6">57</text>
<text x="111.2" y="61.6">DQ8</text>
<text x="111.2" y="64.1">DQ9</text>
<text x="134.4" y="61.6">A8</text>
<text x="134.4" y="64.1">A9</text>
<text x="141.7" y="60.5">39</text>
<text x="141.7" y="63">40</text>
<text x="141.7" y="65.6">28</text>
<text x="104.1" y="68.1">59</text>
<text x="104.1" y="70.6">60</text>
<text x="111.2" y="66.7">DQ10</text>
<text x="111.2" y="69.2">DQ11</text>
<text x="111.2" y="71.7">DQ12</text>
<text x="129.7" y="66.7">A10/AP</text>
<text x="133.2" y="69.2">A11</text>
<text x="133.2" y="71.7">A12</text>
<text x="141.7" y="68.1">41</text>
<text x="141.7" y="70.6">42</text>
<text x="104.1" y="73.2">62</text>
<text x="104.1" y="75.7">63</text>
<text x="111.2" y="74.3">DQ13</text>
<text x="111.2" y="76.8">DQ14</text>
<text x="132.9" y="76.8">BA0</text>
<text x="141.7" y="75.7">26</text>
<text x="104.1" y="78.2">65</text>
<text x="111.2" y="79.4">DQ15</text>
<text x="132.9" y="79.4">BA1</text>
<text x="141.7" y="78.2">27</text>
<text x="141.7" y="83.3">24</text>
<text x="104.1" y="88.4">18</text>
<text x="105.3" y="85.9">1</text>
<text x="111.2" y="87">VDD1</text>
<text x="111.2" y="89.5">VDD2</text>
<text x="132" y="89.5">/CAS</text>
<text x="132.9" y="87">/WE</text>
<text x="133.4" y="84.4">/CS</text>
<text x="141.7" y="85.9">21</text>
<text x="141.7" y="88.4">22</text>
<text x="104.1" y="90.9">33</text>
<text x="105.3" y="93.5">3</text>
<text x="111.2" y="92.1">VDD3</text>
<text x="111.2" y="94.6">VDDQ1</text>
<text x="132" y="92.1">/RAS</text>
<text x="141.7" y="90.9">23</text>
<text x="104.1" y="98.6">15</text>
<text x="104.1" y="101.1">55</text>
<text x="105.3" y="96">9</text>
<text x="111.2" y="97.1">VDDQ2</text>
<text x="111.2" y="99.7">VDDQ3</text>
<text x="133.4" y="97.1">/CK</text>
<text x="134" y="99.7">CK</text>
<text x="141.7" y="96">46</text>
<text x="141.7" y="98.6">45</text>
<text x="141.7" y="101.1">44</text>
<text x="104.1" y="103.6">61</text>
<text x="111.2" y="102.2">VDDQ4</text>
<text x="111.2" y="104.8">VDDQ5</text>
<text x="132.1" y="107.3">UDM</text>
<text x="132.6" y="102.2">CKE</text>
<text x="141.7" y="106.2">47</text>
<text x="104.1" y="111.3">34</text>
<text x="104.1" y="113.8">48</text>
<text x="111.2" y="112.4">VSS1</text>
<text x="130.8" y="109.8">UDQS</text>
<text x="141.7" y="108.7">51</text>
<text x="141.7" y="113.8">20</text>
<text x="104.1" y="116.3">66</text>
<text x="105.3" y="118.9">6</text>
<text x="111.2" y="114.9">VSS2</text>
<text x="111.2" y="117.5">VSS3</text>
<text x="111.2" y="120">VSSQ1</text>
<text x="131.2" y="117.5">LDQS</text>
<text x="132.5" y="114.9">LDM</text>
<text x="141.7" y="116.3">16</text>
<text x="104.1" y="121.4">12</text>
<text x="104.1" y="124">52</text>
<text x="111.2" y="122.5">VSSQ2</text>
<text x="111.2" y="125.1">VSSQ3</text>
<text x="131.3" y="122.5">VREF</text>
<text x="141.7" y="121.4">49</text>
<text x="104.1" y="126.5">58</text>
<text x="104.1" y="129">64</text>
<text x="111.2" y="127.6">VSSQ4</text>
<text x="111.2" y="130.2">VSSQ5</text>
<text x="132.7" y="127.6">NC1</text>
<text x="132.7" y="130.2">NC2</text>
<text x="141.7" y="126.5">14</text>
<text x="141.7" y="129">17</text>
<text x="141.7" y="131.6">19</text>
<text x="104.1" y="134.1">53</text>
<text x="104.1" y="136.7">50</text>
<text x="111.2" y="135.2">NC7</text>
<text x="111.2" y="137.8">NC6</text>
<text x="132.7" y="132.7">NC3</text>
<text x="132.7" y="135.2">NC4</text>
<text x="132.7" y="137.8">NC5</text>
<text x="141.7" y="134.1">25</text>
<text x="141.7" y="136.7">43</text>
</g>
<text font-size="1.8" fill="#505050" x="148.2" y="51.3">EMI_A04</text>
</svg>
